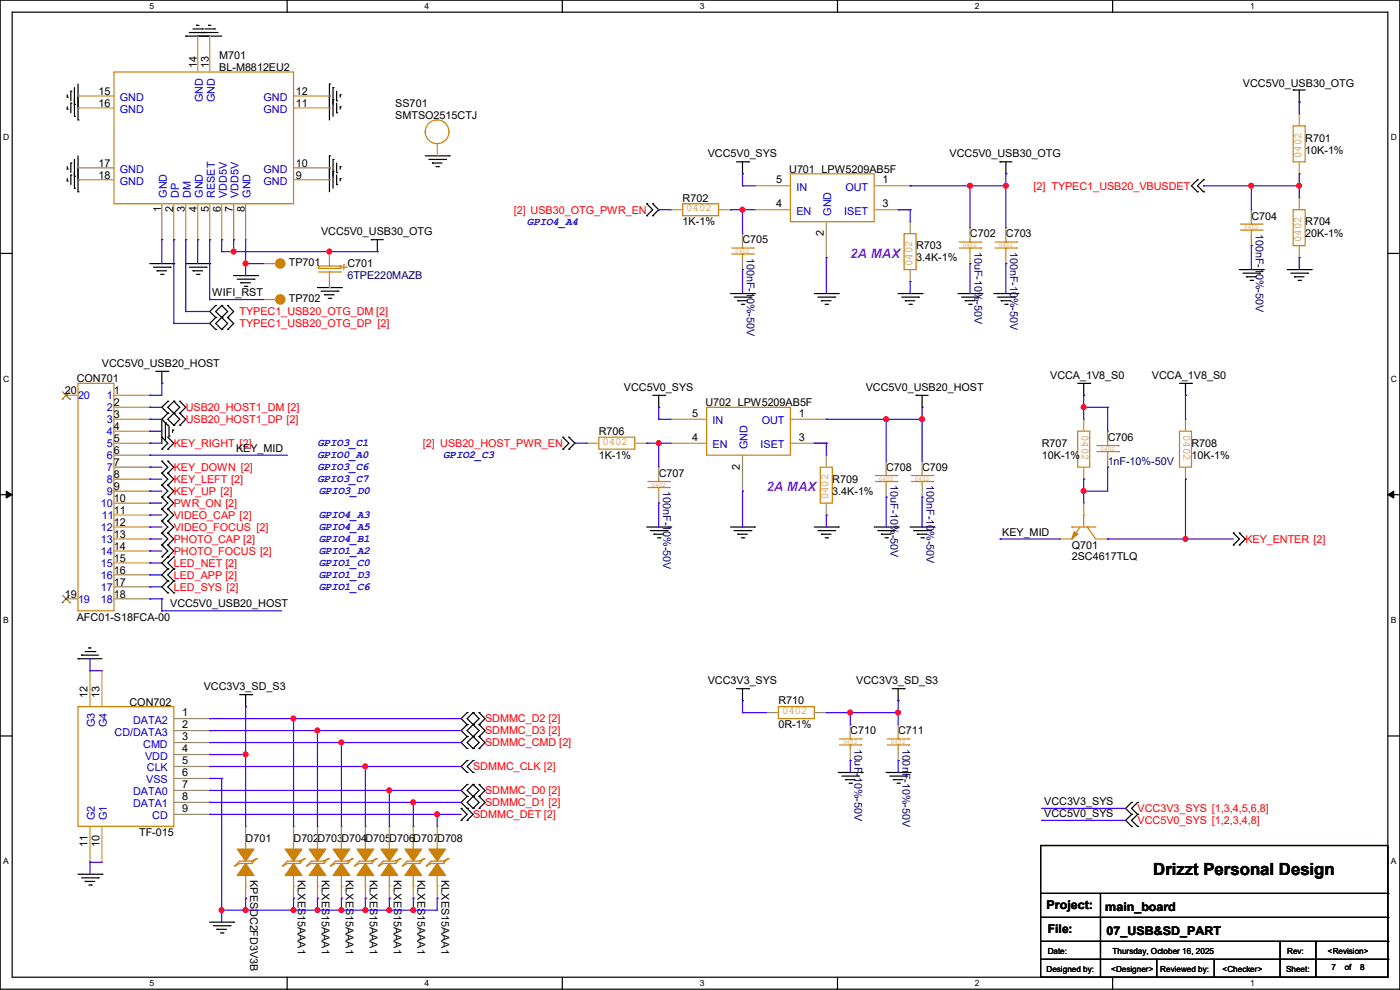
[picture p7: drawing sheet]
<svg xmlns="http://www.w3.org/2000/svg" width="297mm" height="210mm" viewBox="0 0 297 210" stroke-linecap="round" stroke-linejoin="round" font-family="sans-serif">
<path d="M0 0h297v209.8h-297zM2.6 2.6h291.8v204.7h-291.8z" fill="none" stroke="#000" stroke-width=".25"/>
<g fill="#fff">
<path d="M31.7 .3h1v2h-1z"/>
<path d="M31.7 207.6h1v1.9h-1z"/>
</g>
<path d="M60.9 0v2.6M60.9 207.3v2.5" fill="none" stroke="#000" stroke-width=".25"/>
<g fill="#fff">
<path d="M90.1 .3h1v2h-1z"/>
<path d="M90.1 207.6h1v1.9h-1z"/>
</g>
<path d="M119.3 0v2.6M119.3 207.3v2.5" fill="none" stroke="#000" stroke-width=".25"/>
<g fill="#fff">
<path d="M148.5 .3h.9v2h-.9z"/>
<path d="M148.5 207.6h.9v1.9h-.9z"/>
</g>
<path d="M177.7 0v2.6M177.7 207.3v2.5" fill="none" stroke="#000" stroke-width=".25"/>
<g fill="#fff">
<path d="M206.8 .3h1v2h-1z"/>
<path d="M206.8 207.6h1v1.9h-1z"/>
</g>
<path d="M236.1 0v2.6M236.1 207.3v2.5" fill="none" stroke="#000" stroke-width=".25"/>
<g fill="#fff">
<path d="M265.2 .3h1v2h-1z"/>
<path d="M265.2 207.6h1v1.9h-1z"/>
<path d="M.7 28.2h1.2v1.9h-1.2z"/>
<path d="M295.1 28.2h1.2v1.9h-1.2z"/>
<path d="M.7 79.3h1.2v2h-1.2z"/>
<path d="M295.1 79.3h1.2v2h-1.2z"/>
</g>
<path d="M0 53.8h2.6M294.4 53.8h2.6" fill="none" stroke="#000" stroke-width=".25"/>
<g fill="#fff">
<path d="M.7 130.5h1.2v2h-1.2z"/>
<path d="M295.1 130.5h1.1v2h-1.1z"/>
</g>
<path d="M0 104.9h2.6M294.4 104.9h2.6" fill="none" stroke="#000" stroke-width=".25"/>
<path d="M1.3 104.2l1.3 .7-1.3 .8zM294.4 104.9l1.3-.7v1.5z" fill="#000" stroke="#000" stroke-width=".21"/>
<g fill="#fff">
<path d="M.7 181.7h1.2v2h-1.2z"/>
<path d="M295.1 181.7h1.1v2h-1.1z"/>
</g>
<g fill="none" stroke="#000" stroke-width=".25">
<path d="M15 19.3h.1M15 19.3v2.1M15.8 18.6v6.1M16.6 17.8v7.6M39.4 7.7h.1M39.4 7.7h7.6M40.2 6.9h.1M40.2 6.9h6.1M40.9 6.1h2.1M41.7 5.4h.1M41.7 5.4h.5M42 7.7h.1"/>
<path d="M42.7 6.9h.1M43 6.1h.1M43.5 6.1h2M44.2 5.4h.1M44.2 5.4h.5M45.5 6.1h.1M69.9 17.8h.1M69.9 17.8v7.6M70.7 18.6h.1M70.7 18.6v6.1M71.4 19.3v2.1M274.4 19.1h.1"/>
<path d="M274.4 19.1h2.5M275.6 19.1v2.5M14.3 20.6h.1M14.3 23.2h.1M14.3 35.9h.1M14.3 38.4h.1M14.3 20.1v.5M14.3 22.6v.6M14.3 35.3v.6M14.3 37.9v.5M15 21.9h.1M15 34.6h.1"/>
<path d="M15 37.1h.1M15 21.9v2M15 34.6v2M15 37.1v2.1M15.8 22.1h.1M15.8 24.7h.1M15.8 37.4h.1M15.8 39.9h.1M15.8 33.8v6.1M16.6 22.9h.1M16.6 25.4h.1M16.6 38.1h.1"/>
<path d="M16.6 33.1v7.6M69.9 20.4h.1M69.9 33.1h.1M69.9 35.6h.1M69.9 33.1v7.6M70.7 21.1h.1M70.7 33.8h.1M70.7 36.4h.1M70.7 33.8v6.1M71.4 21.4h.1M71.4 23.9h.1M71.4 36.6h.1"/>
<path d="M71.4 39.2h.1M71.4 21.9v2M71.4 34.6v2M71.4 37.1v2.1M72.2 20.1h.1M72.2 22.6h.1M72.2 35.3h.1M72.2 37.9h.1M72.2 20.1v.5M72.2 22.6v.6M72.2 35.3v.6M72.2 37.9v.5"/>
<path d="M90.2 33.1h5.1M91 33.8h3.5M91.7 34.6h.1M91.7 34.6h2.1M92.5 35.3h.5M93 35.3h.1M94.5 33.8h.1M95.3 33.1h.1M156.3 34.3h2.5M157.5 36.9h.1M157.5 34.3v2.6M158.8 34.3h.1"/>
<path d="M212.1 34.3h.1M212.1 34.3h2.6M213.4 36.9h.1M213.4 34.3v2.6M254 38.1h.1M254 38.1l-1.2 1.3 1.2 1.3M255.3 38.1h.1M255.3 38.1l-1.3 1.3 1.3 1.3M275.6 21.6h.1M16.6 40.7h.1M31.8 55.9h5.1M32.6 56.7h3.5"/>
<path d="M33.3 57.4h.1M33.3 57.4h2M34.1 58.2h.5M34.6 58.2h.1M36.1 56.7h.1M36.9 55.9h.1M39.4 55.9h5.1M40.2 56.7h3.5M40.9 57.4h.1M40.9 57.4h2.1M41.7 58.2h.5M42.2 58.2h.1"/>
<path d="M43.7 56.7h.1M44.5 55.9h.1M49.6 58.5h5.1M50.3 59.2h3.6M51.1 60h.1M51.1 60h2M53.9 59.2h.1M54.7 58.5h.1M78.8 50.8h.1M78.8 50.8h2.5M80.1 53.4h.1M80.1 50.8v2.6"/>
<path d="M137.2 43.2h.1M137.2 45.8h.1M137.2 43.2l1.3 1.3-1.3 1.3M138.5 45.8h.1M138.5 43.2h.1M138.5 43.2l1.2 1.3-1.2 1.3M254 40.7h.1M255.3 40.7h.1M262.9 57.2h5.1M263.7 58h3.6M264.5 58.7h.1M264.5 58.7h2"/>
<path d="M265.2 59.5h.5M265.7 59.5h.1M267.3 58h.1M268 57.2h.1M273.1 57.2h5.1M273.9 58h3.5M274.6 58.7h.1M274.6 58.7h2M275.4 59.5h.5M275.9 59.5h.1M277.4 58h.1M278.2 57.2h.1"/>
<path d="M33.1 78.8h2.5M34.3 78.8v2.5M35.6 78.8h.1M45.8 64.8h.1M45.8 67.4h.1M45.8 69.9h.1M45.8 64.8l-1.3 1.3 1.3 1.3M45.8 67.4l-1.3 1.2 1.3 1.3M47 67.4h.1M47 64.8h.1M47 69.9h.1M47 64.8l-1.2 1.3 2.5 2.5-1.3 1.3"/>
<path d="M47 64.8l1.3 1.3-2.5 2.5 1.2 1.3M48.3 64.8h.1M48.3 67.4h.1M48.3 69.9h.1M48.3 64.8l1.3 1.3-1.3 1.3M48.3 67.4l1.3 1.2-1.3 1.3M51.9 60.7h.5M52.4 60.7h.1M67.4 61h5M68.1 61.8h3.6M68.9 62.5h.1M68.9 62.5h2"/>
<path d="M69.6 63.3h.5M70.1 63.3h.1M71.7 61.8h.1M72.4 61h.1M155 62.3h5.1M155.7 63h3.6M156.5 63.8h.1M156.5 63.8h2M157.3 64.6h.5M157.8 64.6h.1M159.3 63h.1M160.1 62.3h.1"/>
<path d="M172.8 62.3h5M173.5 63h3.6M174.3 63.8h.1M174.3 63.8h2M175 64.6h.6M175.6 64.6h.1M177.1 63h.1M177.8 62.3h.1M190.5 62.3h5.1M191.3 63h3.6M192.1 63.8h.1M192.1 63.8h2"/>
<path d="M192.8 64.6h.5M193.3 64.6h.1M194.9 63h.1M195.6 62.3h.1M203.2 62.3h5.1M204 63h3.6M204.8 63.8h.1M204.8 63.8h2M205.5 64.6h.5M206 64.6h.1M207.6 63h.1M208.3 62.3h.1"/>
<path d="M210.9 62.3h5M211.6 63h3.6M212.4 63.8h.1M212.4 63.8h2M213.1 64.6h.6M213.7 64.6h.1M215.2 63h.1M215.9 62.3h.1M34.3 81.3h.1M34.3 88.9h.1M34.3 92.8h.1M34.3 95.3h.1"/>
<path d="M34.3 97.8h.1M34.3 88.9v5.1M34.3 88.9l1.3 1.3M34.3 92.8l1.3 1.2-1.3 1.3M34.3 97.8l1.3 1.3-1.3 1.3M35.1 89.7h.1M35.1 89.7v3.6M35.6 85.1h.1M35.6 87.7h.1M35.6 90.2h.1M35.6 95.3h.1M35.6 92.8h.1"/>
<path d="M35.6 97.8h.1M35.6 85.1l-1.3 1.3 1.3 1.3M35.6 87.7l-1.3 1.2M35.6 92.8l1.3 1.2-1.3 1.3M35.6 97.8l1.3 1.3-1.3 1.3M35.9 92.5h.1M35.9 90.5v2M36.6 91.2h.1M36.6 91.2v.5M36.9 87.7h.1M36.9 85.1h.1M36.9 90.2h.1"/>
<path d="M36.9 85.1l-1.3 1.3 2.5 2.5-1.2 1.3M36.9 85.1l1.2 1.3-2.5 2.5 1.3 1.3M38.1 85.1h.1M38.1 87.7h.1M38.1 90.2h.1M38.1 85.1l1.3 1.3-1.3 1.3M38.1 87.7l1.3 1.2-1.3 1.3M119.4 92.8h.1M119.4 95.3h.1M119.4 92.8l1.3 1.2-1.3 1.3M120.7 95.3h.1M120.7 92.8h.1"/>
<path d="M120.7 92.8l1.3 1.2-1.3 1.3M138.5 83.9h2.5M139.7 86.4h.1M139.7 83.9v2.5M141 83.9h.1M194.4 83.9h.1M194.4 83.9h2.5M195.6 86.4h.1M195.6 83.9v2.5M228.6 81.3h2.6M229.9 83.9h.1M229.9 81.3v2.6"/>
<path d="M231.2 81.3h.1M250.2 81.3h2.6M251.5 83.9h.1M251.5 81.3v2.6M252.8 81.3h.1M34.3 105.5h.1M34.3 108h.1M34.3 110.5h.1M34.3 113.1h.1M34.3 115.6h.1M34.3 118.2h.1M34.3 100.4h.1"/>
<path d="M34.3 102.9h.1M34.3 105.5l1.3 1.2-1.3 1.3M34.3 108l1.3 1.3-1.3 1.2M34.3 110.5l1.3 1.3-1.3 1.3M34.3 113.1l1.3 1.2-1.3 1.3M34.3 115.6l1.3 1.3-1.3 1.3M34.3 100.4l1.3 1.2-1.3 1.3M34.3 102.9l1.3 1.3-1.3 1.3M35.6 118.2h.1M35.6 108h.1M35.6 105.5h.1M35.6 110.5h.1"/>
<path d="M35.6 113.1h.1M35.6 115.6h.1M35.6 100.4h.1M35.6 102.9h.1M35.6 115.6l1.3 1.3-2.6 2.5 1.3 1.3M35.6 105.5l1.3 1.2-1.3 1.3M35.6 108l1.3 1.3-1.3 1.2M35.6 110.5l1.3 1.3-1.3 1.3M35.6 113.1l1.3 1.2-1.3 1.3M35.6 100.4l1.3 1.2-1.3 1.3M35.6 102.9l1.3 1.3-1.3 1.3M36.9 118.2h.1"/>
<path d="M36.9 118.2l-1.3 1.2 1.3 1.3M137.2 111.8h5.1M138 112.6h3.5M138.7 113.3h.1M138.7 113.3h2.1M139.5 114.1h.5M140 114.1h.1M141.5 112.6h.1M142.3 111.8h.1M155 111.8h5.1M155.7 112.6h3.6M156.5 113.3h.1"/>
<path d="M156.5 113.3h2M157.3 114.1h.5M157.8 114.1h.1M159.3 112.6h.1M160.1 111.8h.1M172.8 111.8h5M173.5 112.6h3.6M174.3 113.3h.1M174.3 113.3h2M175 114.1h.6M175.6 114.1h.1M177.1 112.6h.1"/>
<path d="M177.8 111.8h.1M185.5 111.8h5M186.2 112.6h3.6M187 113.3h.1M187 113.3h2M187.7 114.1h.6M188.3 114.1h.1M189.8 112.6h.1M190.5 111.8h.1M193.1 111.8h5.1M193.8 112.6h3.6M194.6 113.3h.1"/>
<path d="M194.6 113.3h2M195.4 114.1h.5M195.9 114.1h.1M197.4 112.6h.1M198.2 111.8h.1M261.7 113.1h.1M261.7 115.6h.1M261.7 113.1l1.2 1.2-1.2 1.3M262.9 115.6h.1M262.9 113.1h.1M262.9 113.1l1.3 1.2-1.3 1.3M16.6 139.7h.1"/>
<path d="M16.6 139.7h5M17.3 139h.1M17.3 139h3.6M18.1 138.2h2M18.8 137.5h.1M18.8 137.5h.5M20.1 138.2h.1M35.6 120.7h.1M35.6 123.2h.1M35.6 125.8h.1M35.6 120.7l-1.3 1.3 1.3 1.2M35.6 123.2l-1.3 1.3 1.3 1.3"/>
<path d="M36.9 120.7h.1M36.9 123.2h.1M36.9 125.8h.1M36.9 120.7l-1.3 1.3 1.3 1.2M36.9 123.2l-1.3 1.3 1.3 1.3M0 156.1h2.6M50.8 147.4h2.6M52.1 149.9h.1M52.1 147.4v2.5M53.4 147.4h.1M99.1 151.2h.1M99.1 153.7h.1"/>
<path d="M99.1 156.3h.1M99.1 158.8h.1M99.1 151.2l-1.3 1.2 1.3 1.3M99.1 156.3l-1.3 1.2 1.3 1.3M99.1 153.7l-1.3 1.3 1.3 1.3M100.4 153.7h.1M100.4 151.2h.1M100.4 156.3h.1M100.4 158.8h.1M100.4 151.2l-1.3 1.2 2.5 2.6-2.5 2.5 1.3 1.3M100.4 151.2l1.2 1.2-2.5 2.6 2.5 2.5-1.2 1.3M101.6 151.2h.1"/>
<path d="M101.6 153.7h.1M101.6 156.3h.1M101.6 158.8h.1M101.6 156.3l1.3 1.2-1.3 1.3M101.6 151.2l1.3 1.2-1.3 1.3M101.6 153.7l1.3 1.3-1.3 1.3M156.3 146.1h2.5M157.5 148.6h.1M157.5 146.1v2.5M158.8 146.1h.1M189.3 146.1h2.5M190.5 148.6h.1"/>
<path d="M190.5 146.1v2.5M191.8 146.1h.1M294.4 156.1h2.6M97.8 171.5h.1M97.8 174h.1M97.8 171.5l1.3 1.3-1.3 1.2M99.1 161.3h.1M99.1 163.9h.1M99.1 174h.1M99.1 171.5h.1M99.1 166.4h.1M99.1 169h.1"/>
<path d="M99.1 161.3l-1.3 1.3 1.3 1.3M99.1 169l-1.3 1.2 2.6 2.6-1.3 1.2M99.1 166.4l-1.3 1.3 1.3 1.3M100.4 163.9h.1M100.4 161.3h.1M100.4 169h.1M100.4 166.4h.1M100.4 171.5h.1M100.4 161.3l-1.3 1.3 1.3 1.3M100.4 166.4l-1.3 1.3 2.5 2.5-1.2 1.3M100.4 166.4l1.2 1.3-2.5 2.5 1.3 1.3M101.6 166.4h.1"/>
<path d="M101.6 169h.1M101.6 171.5h.1M101.6 169l1.3 1.2-1.3 1.3M101.6 166.4l1.3 1.3-1.3 1.3M177.8 163.9h5.1M178.6 164.6h3.6M179.4 165.4h.1M179.4 165.4h2M180.1 166.2h.5M180.6 166.2h.1M182.2 164.6h.1M182.9 163.9h.1"/>
<path d="M188 163.9h5.1M188.8 164.6h3.5M189.5 165.4h.1M189.5 165.4h2.1M190.3 166.2h.5M190.8 166.2h.1M192.3 164.6h.1M193.1 163.9h.1M220.8 179.4h73.6v27.9h-73.6zM240.1 170.2h.1M240.1 172.8h.1M240.1 175.3h.1"/>
<path d="M240.1 170.2l-1.3 1.3 1.3 1.3M240.1 172.8l-1.3 1.2 1.3 1.3M241.3 172.8h.1M241.3 170.2h.1M241.3 175.3h.1M241.3 170.2l-1.2 1.3 1.2 1.3M241.3 172.8l-1.2 1.2 1.2 1.3M16.6 185.5h5M17.3 186.2h3.6M18.1 187h.1M18.1 187h2M18.8 187.7h.5"/>
<path d="M19.3 187.7h.1M20.9 186.2h.1M21.6 185.5h.1M44.5 195.6h5.1M45.3 196.4h3.5M46 197.1h.1M46 197.1h2M46.8 197.9h.5M47.3 197.9h.1M48.8 196.4h.1M49.6 195.6h.1M220.8 189.5h73.6"/>
<path d="M220.8 194.6h73.6M220.8 199.7h73.6M233.5 189.5v17.8M271.6 199.7v7.6M279.2 199.7v7.6M294.4 189.5h.1M294.4 194.6h.1M294.4 199.7h.1M220.8 203.5h73.6M233.5 207.3h.1M245.4 207.3h.1M245.4 203.5v3.8"/>
<path d="M257.6 207.3h.1M257.6 203.5v3.8M271.6 207.3h.1M279.2 207.3h.1M294.4 203.5h.1"/>
</g>
<g fill="none" stroke="#cc8006" stroke-width=".25">
<path d="M24.2 15.3h38.1v27.9h-38.1zM167.7 36.9h17.8v10.1h-17.8zM274.4 26.7h2.5v7.6h-2.5zM67.6 56.9h.1M67.6 57.7h4.6M67.6 56.9h4.6M69.9 56.4h.1M69.9 57.7h.1M69.9 55.9v.5M69.9 57.7v.8M72.2 57.7h.1M72.2 56.4h.1"/>
<path d="M72.2 56.9h.1M72.2 56.4h-4.6v.5M72.2 56.4v.5M72.4 56.7h1M72.9 56.2h.1M72.9 56.2v1M73.4 56.7h.1M144.8 43.2h7.6v2.6h-7.6zM155.2 53.9h4.6M155.2 52.6h4.6M157.5 52.6h.1M157.5 53.9h.1"/>
<path d="M157.5 52.1v.5M157.5 53.9v.8M159.8 53.9h.1M159.8 52.6h.1M191.8 49.6h2.6v7.6h-2.6zM203.5 52.6h4.6M203.5 51.4h4.6M205.8 51.4h.1M205.8 52.6h.1M205.8 50.8v.6M205.8 52.6v.8M208.1 52.6h.1"/>
<path d="M208.1 51.4h.1M211.1 52.6h4.6M211.1 51.4h4.6M213.4 51.4h.1M213.4 52.6h.1M213.4 50.8v.6M213.4 52.6v.8M215.7 52.6h.1M215.7 51.4h.1M263.2 48.8h4.6M263.2 47.5h4.6M265.5 47.5h.1"/>
<path d="M265.5 48.8h.1M265.5 47v.5M265.5 48.8v.8M267.8 48.8h.1M267.8 47.5h.1M274.4 44.5h2.5v7.6h-2.5zM16.6 81.3h7.6v48.3h-7.6zM127 92.8h7.7v2.5h-7.7zM149.9 86.4h17.8v10.2h-17.8zM174 99.1h2.6v7.6h-2.6zM228.6 91.5h2.6v7.6h-2.6zM232.7 95.8h4.6"/>
<path d="M232.7 94.5h4.6M235 94.5h.1M235 95.8h.1M235 94v.5M235 95.8v.8M237.3 95.8h.1M237.3 94.5h.1M250.2 91.5h2.6v7.6h-2.6zM137.5 103.4h4.5M137.5 102.2h4.5M139.7 102.2h.1M139.7 103.4h.1"/>
<path d="M139.7 101.6v.6M139.7 103.4v.8M142 103.4h.1M142 102.2h.1M185.7 102.2h4.6M185.7 100.9h4.6M188 100.9h.1M188 102.2h.1M188 100.4v.5M188 102.2v.7M190.3 102.2h.1M190.3 100.9h.1"/>
<path d="M193.3 102.2h4.6M193.3 100.9h4.6M195.6 100.9h.1M195.6 102.2h.1M195.6 100.4v.5M195.6 102.2v.7M197.9 102.2h.1M197.9 100.9h.1M227.4 114.3h.1M227.4 111.8h.1M227.4 111.8h5.1M229.2 111.8l-1.8 2.5"/>
<path d="M229.9 109.3h.1M229.9 109.3v2.5M230.7 111.8h.1M230.7 111.8l1.8 2.5M16.6 149.9h20.3v25.4h-20.3zM165.1 149.9h7.7v2.5h-7.7zM178.1 158h4.6M178.1 156.8h4.6M180.4 156.8h.1M180.4 158h.1M180.4 156.3v.5M180.4 158v.8"/>
<path d="M182.7 158h.1M182.7 156.8h.1M188.3 158h4.5M188.3 156.8h4.5M190.5 156.8h.1M190.5 158h.1M190.5 156.3v.5M190.5 158v.8M192.8 158h.1M192.8 156.8h.1M52.1 177.8v2.6M62.3 177.8v2.6"/>
<path d="M67.4 177.8v2.6M72.4 177.8v2.6M77.5 177.8v2.6M82.6 177.8v2.6M87.7 177.8v2.6M92.8 177.8v2.6M49.8 183.7h.1M52.1 180.4h.1M52.1 188h.1M52.1 185.5v2.5M53.4 183.2h.1M53.4 182.7h.1"/>
<path d="M53.4 183.2h-2.6l-1 .5M53.4 182.7h-2.6l-1 1M54.4 182.2h.1M54.4 182.2l-1 1M54.4 182.2l-1 .5M60 183.7h.1M62.3 180.4h.1M62.3 188h.1M62.3 185.5v2.5M63.5 183.2h.1M63.5 182.7h.1M63.5 183.2h-2.5l-1 .5"/>
<path d="M63.5 182.7h-2.5l-1 1M64.6 182.2h.1M64.6 182.2l-1.1 1M64.6 182.2l-1.1 .5M65.1 183.7h.1M67.4 180.4h.1M67.4 188h.1M67.4 185.5v2.5M68.6 183.2h.1M68.6 182.7h.1M68.6 183.2h-2.5l-1 .5M68.6 182.7h-2.5l-1 1"/>
<path d="M69.6 182.2h.1M69.6 182.2l-1 1M69.6 182.2l-1 .5M70.1 183.7h.1M72.4 180.4h.1M72.4 188h.1M72.4 185.5v2.5M73.7 183.2h.1M73.7 182.7h.1M73.7 183.2h-2.5l-1.1 .5M73.7 182.7h-2.5l-1.1 1M74.7 182.2h.1"/>
<path d="M74.7 182.2l-1 1M74.7 182.2l-1 .5M75.2 183.7h.1M77.5 180.4h.1M77.5 188h.1M77.5 185.5v2.5M78.8 183.2h.1M78.8 182.7h.1M78.8 183.2h-2.6l-1 .5M78.8 182.7h-2.6l-1 1M79.8 182.2h.1M79.8 182.2l-1 1"/>
<path d="M79.8 182.2l-1 .5M80.3 183.7h.1M82.6 180.4h.1M82.6 188h.1M82.6 185.5v2.5M83.9 183.2h.1M83.9 182.7h.1M83.9 183.2h-2.6l-1 .5M83.9 182.7h-2.6l-1 1M84.9 182.2h.1M84.9 182.2l-1 1M84.9 182.2l-1 .5"/>
<path d="M85.4 183.7h.1M87.7 180.4h.1M87.7 188h.1M87.7 185.5v2.5M88.9 183.2h.1M88.9 182.7h.1M88.9 183.2h-2.5l-1 .5M88.9 182.7h-2.5l-1 1M90 182.2h.1M90 182.2l-1.1 1M90 182.2l-1.1 .5M90.5 183.7h.1"/>
<path d="M92.8 180.4h.1M92.8 188h.1M92.8 185.5v2.5M94 183.2h.1M94 182.7h.1M94 183.2h-2.5l-1 .5M94 182.7h-2.5l-1 1M95 182.2h.1M95 182.2l-1 1M95 182.2l-1 .5"/>
<circle cx="92.7" cy="28" r="2.52"/>
</g>
<g fill="none" stroke="#a84" stroke-width=".25">
<path d="M42 7.7h.1M42 7.7v7.6M44.5 7.7h.1M44.5 7.7v7.6M16.6 20.4h.1M16.6 22.9h.1M16.6 35.6h.1M16.6 38.1h.1M16.6 38.1h7.6M16.6 35.6h7.6M16.6 22.9h7.6M16.6 20.4h7.6"/>
<path d="M62.3 38.1h7.6M62.3 35.6h7.6M62.3 22.9h7.6M62.3 20.4h7.6M69.9 38.1h.1M69.9 35.6h.1M69.9 22.9h.1M69.9 20.4h.1M92.8 33.1h.1M92.8 30.5v2.6M160.1 39.4h.1M160.1 39.4h7.6"/>
<path d="M185.5 39.4h7.6M193.1 39.4h.1M275.6 24.2h.1M275.6 36.9h.1M275.6 24.2v2.5M275.6 34.3v2.6M34.3 50.8h.1M34.3 43.2v7.6M36.9 50.8h.1M36.9 43.2v7.6M39.4 50.8h.1M39.4 43.2v7.6"/>
<path d="M42 50.8h.1M42 43.2v7.6M44.5 50.8h.1M44.5 43.2v7.6M47 50.8h.1M47 43.2v7.6M49.6 50.8h.1M49.6 43.2v7.6M52.1 50.8h.1M52.1 43.2v7.6M55.9 55.9h.1M55.9 55.9h2.6"/>
<path d="M69.9 53.4h.1M69.9 53.4v2.5M69.9 58.5v2.5M142.3 44.5h.1M142.3 44.5h2.5M152.4 44.5h2.6M155 44.5h.1M157.5 49.6h.1M157.5 57.2h.1M157.5 49.6v2.5M157.5 54.7v2.5M160.1 44.5h.1"/>
<path d="M160.1 44.5h7.6M175.3 54.7h.1M175.3 47v7.7M185.5 44.5h7.6M193.1 47h.1M193.1 59.7h.1M193.1 44.5h.1M193.1 47v2.6M193.1 57.2v2.5M205.8 48.3h.1M205.8 55.9h.1M205.8 48.3v2.5"/>
<path d="M205.8 53.4v2.5M213.4 48.3h.1M213.4 55.9h.1M213.4 48.3v2.5M213.4 53.4v2.5M265.5 44.5h.1M265.5 52.1h.1M265.5 44.5v2.5M265.5 49.6v2.5M275.6 42h.1M275.6 54.7h.1M275.6 42v2.5"/>
<path d="M275.6 52.1v2.6M55.9 63.5h.1M55.9 63.5h2.6M69.9 61h.1M14 83.9h.1M14 83.9h2.6M24.2 83.9h7.6M24.2 86.4h7.6M24.2 88.9h7.6M24.2 91.5h7.6M24.2 94h7.6M24.2 96.6h7.6"/>
<path d="M24.2 99.1h7.6M31.8 83.9h.1M31.8 86.4h.1M31.8 88.9h.1M31.8 91.5h.1M31.8 94h.1M31.8 96.6h.1M31.8 99.1h.1M124.5 94h.1M124.5 94h2.5M134.7 94h2.5M137.2 94h.1"/>
<path d="M139.7 99.1h.1M139.7 99.1v2.5M142.3 88.9h.1M142.3 94h.1M142.3 88.9h7.6M142.3 94h7.6M157.5 96.6v7.6M167.7 88.9h7.6M167.7 94h7.6M175.3 94h.1M175.3 88.9h.1M175.3 96.6h.1"/>
<path d="M175.3 96.6v2.5M188 97.8h.1M188 97.8v2.6M195.6 97.8h.1M195.6 97.8v2.6M229.9 88.9h.1M229.9 88.9v2.6M229.9 99.1v2.5M235 91.5h.1M235 99.1h.1M235 91.5v2.5M235 96.6v2.5"/>
<path d="M251.5 88.9h.1M251.5 88.9v2.6M251.5 99.1v2.5M24.2 101.6h7.6M24.2 104.2h7.6M24.2 106.7h7.6M24.2 109.3h7.6M24.2 111.8h7.6M24.2 114.3h7.6M24.2 116.9h7.6M24.2 119.4h7.6M31.8 101.6h.1"/>
<path d="M31.8 104.2h.1M31.8 106.7h.1M31.8 109.3h.1M31.8 111.8h.1M31.8 114.3h.1M31.8 116.9h.1M31.8 119.4h.1M139.7 106.7h.1M139.7 104.2v2.5M157.5 104.2h.1M175.3 109.3h.1M175.3 106.7v2.6"/>
<path d="M188 105.5h.1M188 102.9v2.6M195.6 105.5h.1M195.6 102.9v2.6M224.8 114.3h.1M224.8 114.3h2.6M229.9 101.6h.1M229.9 106.7h.1M229.9 106.7v2.6M232.5 114.3h2.5M235 114.3h.1M251.5 101.6h.1"/>
<path d="M14 127h.1M14 127h2.6M24.2 127h7.6M24.2 122h7.6M24.2 124.5h7.6M31.8 122h.1M31.8 124.5h.1M31.8 127h.1M19.1 142.3h.1M19.1 142.3v7.6M21.6 142.3h.1M21.6 142.3v7.6"/>
<path d="M36.9 152.4h7.6M36.9 155h7.6M36.9 157.5h7.6M44.5 152.4h.1M44.5 155h.1M44.5 157.5h.1M162.6 151.2h.1M162.6 151.2h2.5M172.8 151.2h2.5M175.3 151.2h.1M180.4 153.7h.1M180.4 153.7v2.6"/>
<path d="M180.4 158.8v2.5M190.5 153.7h.1M190.5 153.7v2.6M190.5 158.8v2.5M19.1 175.3v7.6M21.6 175.3v7.6M36.9 160.1h7.6M36.9 162.6h7.6M36.9 165.1h7.6M36.9 167.7h7.6M36.9 170.2h7.6M36.9 172.8h7.6"/>
<path d="M44.5 160.1h.1M44.5 162.6h.1M44.5 165.1h.1M44.5 167.7h.1M44.5 170.2h.1M44.5 172.8h.1M52.1 175.3h.1M52.1 175.3v2.5M62.3 175.3h.1M62.3 175.3v2.5M67.4 175.3h.1M67.4 175.3v2.5"/>
<path d="M72.4 175.3h.1M72.4 175.3v2.5M77.5 175.3h.1M77.5 175.3v2.5M82.6 175.3h.1M82.6 175.3v2.5M87.7 175.3h.1M87.7 175.3v2.5M92.8 175.3h.1M92.8 175.3v2.5M180.4 161.3h.1M190.5 161.3h.1"/>
<path d="M19.1 182.9h.1M21.6 182.9h.1M52.1 190.5h.1M52.1 188v2.5M62.3 190.5h.1M62.3 188v2.5M67.4 190.5h.1M67.4 188v2.5M72.4 190.5h.1M72.4 188v2.5M77.5 190.5h.1M77.5 188v2.5"/>
<path d="M82.6 190.5h.1M82.6 188v2.5M87.7 190.5h.1M87.7 188v2.5M92.8 190.5h.1M92.8 188v2.5"/>
</g>
<path d="M13.2 84.7h.1M13.3 83.1l1.5 1.6M14.8 83.1l-1.6 1.6M14.8 84.7h.1M13.2 127.8h.1M13.3 126.3l1.5 1.5M14.8 126.3l-1.6 1.5M14.8 127.8h.1" fill="none" stroke="#804000" stroke-width=".21"/>
<g fill="#cc8006" stroke="#cc8006" stroke-width=".25">
<path d="M227.9 112.8l.7 .5-1.2 1z"/>
<path d="M85.9 180.1h3.6l-1.8 2.6z" fill-rule="evenodd"/>
<path d="M87.7 183.2l1.8 2.5h-3.6z" fill-rule="evenodd"/>
<path d="M91 180.1h3.5l-1.7 2.6z" fill-rule="evenodd"/>
<path d="M92.8 183.2l1.7 2.5h-3.5z" fill-rule="evenodd"/>
<path d="M60.5 180.1h3.6l-1.8 2.6z" fill-rule="evenodd"/>
<path d="M62.3 183.2l1.8 2.5h-3.6z" fill-rule="evenodd"/>
<path d="M65.6 180.1h3.5l-1.7 2.6z" fill-rule="evenodd"/>
<path d="M67.4 183.2l1.7 2.5h-3.5z" fill-rule="evenodd"/>
<path d="M75.7 180.1h3.6l-1.8 2.6z" fill-rule="evenodd"/>
<path d="M77.5 183.2l1.8 2.5h-3.6z" fill-rule="evenodd"/>
<path d="M80.8 180.1h3.6l-1.8 2.6z" fill-rule="evenodd"/>
<path d="M82.6 183.2l1.8 2.5h-3.6z" fill-rule="evenodd"/>
<path d="M50.3 180.1h3.6l-1.8 2.6z" fill-rule="evenodd"/>
<path d="M52.1 183.2l1.8 2.5h-3.6z" fill-rule="evenodd"/>
<path d="M70.7 180.1h3.5l-1.8 2.6z" fill-rule="evenodd"/>
<path d="M72.4 183.2l1.8 2.5h-3.5z" fill-rule="evenodd"/>
<circle cx="59.5" cy="55.9" r=".99"/>
<circle cx="59.5" cy="63.5" r=".99"/>
</g>
<g fill="none" stroke="#4200ff" stroke-width=".25">
<path d="M157.5 36.9h.1M157.5 39.4h.1M157.5 36.9v2.5M157.5 39.4h2.6M193.1 39.4h.1M193.1 39.4h20.3M205.8 39.4h.1M205.8 39.4v8.9M213.4 36.9h.1M213.4 39.4h.1M213.4 36.9v11.4M255.3 39.4h.1"/>
<path d="M255.3 39.4h20.3M265.5 39.4h.1M265.5 39.4v5.1M275.6 21.6h.1M275.6 36.9h.1M275.6 39.4h.1M275.6 21.6v2.6M275.6 36.9v5.1M34.3 50.8h.1M34.3 50.8v5.1M36.9 50.8h.1M36.9 50.8v17.8"/>
<path d="M39.4 50.8h.1M39.4 50.8v15.3M42 50.8h.1M42 50.8v5.1M44.5 50.8h.1M44.5 50.8v12.7M47 53.4h.1M47 50.8h.1M47 50.8v2.6M47 53.4h33.1M49.6 50.8h.1M49.6 53.4h.1"/>
<path d="M49.6 50.8v2.6M52.1 55.9h.1M52.1 58.5h.1M52.1 50.8v7.7M52.1 55.9h3.8M69.9 53.4h.1M139.7 44.5h.1M139.7 44.5h2.6M155 44.5h.1M155 44.5h5.1M157.5 44.5h.1M157.5 57.2h.1"/>
<path d="M157.5 44.5v5.1M157.5 57.2v5.1M175.3 54.7h.1M175.3 54.7v7.6M190.5 44.5h.1M190.5 44.5h2.6M193.1 44.5h.1M193.1 59.7h.1M193.1 44.5v2.5M193.1 59.7v2.6M205.8 55.9h.1M205.8 55.9v6.4"/>
<path d="M213.4 55.9h.1M213.4 55.9v6.4M265.5 52.1h.1M265.5 52.1v5.1M275.6 54.7h.1M275.6 54.7v2.5M36.9 68.6h.1M36.9 68.6h7.6M39.4 66.1h.1M39.4 66.1h5.1M44.5 63.5h.1M44.5 63.5h11.4"/>
<path d="M31.8 83.9h.1M31.8 86.4h.1M31.8 88.9h.1M31.8 91.5h.1M31.8 94h.1M31.8 96.6h.1M31.8 99.1h.1M31.8 88.9h2.5M31.8 94h2.5M31.8 86.4h2.5M31.8 91.5h2.5M31.8 96.6h29.2"/>
<path d="M31.8 99.1h2.5M34.3 81.3h.1M34.3 81.3v2.6h-2.5M122 94h.1M122 94h2.5M137.2 94h.1M137.2 94h5.1M139.7 86.4h.1M139.7 88.9h.1M139.7 94h.1M139.7 86.4v2.5M139.7 94v5.1"/>
<path d="M139.7 88.9h2.6M172.8 94h.1M172.8 94h2.5M175.3 88.9h.1M175.3 94h.1M175.3 94v2.6M175.3 88.9h20.3M188 88.9h.1M188 88.9v8.9M195.6 86.4h.1M195.6 88.9h.1M195.6 86.4v11.4"/>
<path d="M229.9 83.9h.1M229.9 86.4h.1M229.9 86.4h5.1M229.9 83.9v5M235 86.4h.1M235 99.1h.1M235 99.1v5.1h-5.1M235 86.4v5.1M251.5 83.9h.1M251.5 83.9v5M31.8 101.6h.1M31.8 104.2h.1"/>
<path d="M31.8 106.7h.1M31.8 109.3h.1M31.8 111.8h.1M31.8 114.3h.1M31.8 116.9h.1M31.8 119.4h.1M31.8 101.6h2.5M31.8 104.2h2.5M31.8 106.7h2.5M31.8 109.3h2.5M31.8 111.8h2.5M31.8 114.3h2.5"/>
<path d="M31.8 116.9h2.5M31.8 119.4h2.5M139.7 106.7h.1M139.7 106.7v5.1M157.5 104.2h.1M157.5 104.2v7.6M175.3 109.3h.1M175.3 109.3v2.5M188 105.5h.1M188 105.5v6.3M195.6 105.5h.1M195.6 105.5v6.3"/>
<path d="M212.1 114.3h.1M212.1 114.3h12.7M229.9 101.6h.1M229.9 104.2h.1M229.9 101.6v5.1M235 114.3h.1M235 114.3h26.7M251.5 101.6h.1M251.5 114.3h.1M251.5 101.6v12.7M19.1 139.7h.1M19.1 139.7v2.6"/>
<path d="M31.8 122h.1M31.8 124.5h.1M31.8 127h.1M31.8 122h2.5M31.8 124.5h2.5M31.8 127h2.5M34.3 127h.1M34.3 129.6h.1M34.3 127v2.6M34.3 129.6h25.4M19.1 142.3h.1M19.1 142.3h2.5"/>
<path d="M44.5 152.4h.1M44.5 155h.1M44.5 157.5h.1M44.5 152.4h53.3M44.5 155h53.3M44.5 157.5h53.3M52.1 149.9h.1M52.1 149.9v25.4M62.3 152.4h.1M62.3 152.4v22.9M67.4 155h.1M67.4 155v20.3"/>
<path d="M72.4 157.5h.1M72.4 157.5v17.8M157.5 148.6h.1M157.5 151.2h.1M157.5 148.6v2.6M157.5 151.2h5.1M175.3 151.2h.1M175.3 151.2h15.2M180.4 151.2h.1M180.4 151.2v2.5M190.5 148.6h.1M190.5 151.2h.1"/>
<path d="M190.5 148.6v5.1M44.5 160.1h.1M44.5 162.6h.1M44.5 167.7h.1M44.5 170.2h.1M44.5 172.8h.1M44.5 165.1h.1M44.5 160.1h7.6M44.5 162.6h53.3M44.5 167.7h53.3M44.5 170.2h53.3M44.5 172.8h53.3"/>
<path d="M44.5 165.1h2.5M47 165.1h.1M47 165.1v30.5M52.1 160.1h.1M77.5 162.6h.1M77.5 162.6v12.7M82.6 167.7h.1M82.6 167.7v7.6M87.7 170.2h.1M87.7 170.2v5.1M92.8 172.8h.1M92.8 172.8v2.5"/>
<path d="M180.4 161.3h.1M180.4 161.3v2.6M190.5 161.3h.1M190.5 161.3v2.6M221 171.5h.1M221 174h.1M221 171.5h17.8M221 174h17.8M19.1 182.9h.1M19.1 182.9h2.5M19.1 182.9v2.6M47 193.1h.1"/>
<path d="M52.1 190.5h.1M52.1 193.1h.1M52.1 190.5v2.6M62.3 190.5h.1M62.3 193.1h.1M62.3 190.5v2.6M67.4 190.5h.1M67.4 193.1h.1M67.4 190.5v2.6M72.4 190.5h.1M72.4 193.1h.1M72.4 190.5v2.6"/>
<path d="M77.5 190.5h.1M77.5 193.1h.1M77.5 190.5v2.6M82.6 190.5h.1M82.6 193.1h.1M82.6 190.5v2.6M87.7 190.5h.1M87.7 193.1h.1M87.7 190.5v2.6M92.8 190.5h.1M92.8 190.5v2.6h-45.8"/>
</g>
<g fill="#f00" stroke="#f00" stroke-width=".25">
<circle cx="205.8" cy="39.4" r=".49"/>
<circle cx="213.4" cy="39.4" r=".49"/>
<circle cx="157.5" cy="44.5" r=".49"/>
<circle cx="188" cy="88.9" r=".49"/>
<circle cx="195.6" cy="88.9" r=".49"/>
<circle cx="139.7" cy="94" r=".49"/>
<circle cx="67.3" cy="193.1" r=".49"/>
<circle cx="77.5" cy="193.1" r=".49"/>
<circle cx="72.4" cy="193.1" r=".49"/>
<circle cx="87.7" cy="193.1" r=".49"/>
<circle cx="82.6" cy="193.1" r=".49"/>
<circle cx="275.6" cy="39.4" r=".49"/>
<circle cx="265.5" cy="39.4" r=".49"/>
<circle cx="77.5" cy="162.6" r=".49"/>
<circle cx="82.6" cy="167.7" r=".49"/>
<circle cx="87.7" cy="170.2" r=".49"/>
<circle cx="92.7" cy="172.7" r=".49"/>
<circle cx="190.5" cy="151.2" r=".49"/>
<circle cx="180.4" cy="151.2" r=".49"/>
<circle cx="52.1" cy="160" r=".49"/>
<circle cx="62.3" cy="152.4" r=".49"/>
<circle cx="67.3" cy="155" r=".49"/>
<circle cx="72.4" cy="157.5" r=".49"/>
<circle cx="47" cy="193.1" r=".49"/>
<circle cx="62.3" cy="193.1" r=".49"/>
<circle cx="52.1" cy="193.1" r=".49"/>
<circle cx="229.9" cy="86.4" r=".49"/>
<circle cx="229.9" cy="104.2" r=".49"/>
<circle cx="251.5" cy="114.3" r=".49"/>
<circle cx="69.9" cy="53.4" r=".49"/>
<circle cx="49.6" cy="53.4" r=".49"/>
<circle cx="52.1" cy="55.9" r=".49"/>
</g>
<text font-size="3.6" x="244.6" y="185.7">Drizzt Personal Design</text>
<g font-size="2.8" fill="#f0f">
<text x="180.4" y="54.7">2A MAX</text>
<text x="162.6" y="104.2">2A MAX</text>
</g>
<g font-size="2.5">
<text x="222" y="192.9">Project:</text>
<text x="222.3" y="198">File:</text>
<text x="234.5" y="193.2">main_board</text>
<text x="234.7" y="198.2">07_USB&amp;SD_PART</text>
</g>
<g font-size="2.3">
<text x="41.8" y="14.5" transform="rotate(-90 41.8 14.5)">14</text>
<text x="44.3" y="14.5" transform="rotate(-90 44.3 14.5)">13</text>
<text x="46.5" y="12.5">M701</text>
<text x="46.5" y="15.1">BL-M8812EU2</text>
<text x="20.9" y="20.2">15</text>
<text x="20.9" y="22.7">16</text>
<text x="62.8" y="22.7">11</text>
<text x="62.8" y="20.2">12</text>
<text x="83.9" y="22.7">SS701</text>
<text x="263.7" y="18.4">VCC5V0_USB30_OTG</text>
<text x="83.9" y="25.2">SMTSO2515CTJ</text>
<text x="20.9" y="35.4">17</text>
<text x="62.8" y="35.4">10</text>
<text x="150.2" y="33.4">VCC5V0_SYS</text>
<text x="201.5" y="33.4">VCC5V0_USB30_OTG</text>
<text x="276.9" y="30.1">R701</text>
<text x="276.9" y="32.6">10K-1%</text>
<text x="20.9" y="37.9">18</text>
<text x="62.8" y="37.9">9</text>
<text x="164.6" y="38.9">5</text>
<text x="167.4" y="36.7">U701 LPW5209AB5F</text>
<text x="187.2" y="38.9">1</text>
<text x="34.2" y="45" transform="rotate(-90 34.2 45)">1</text>
<text x="36.7" y="45" transform="rotate(-90 36.7 45)">2</text>
<text x="39.2" y="45" transform="rotate(-90 39.2 45)">3</text>
<text x="41.8" y="45" transform="rotate(-90 41.8 45)">4</text>
<text x="44.3" y="45" transform="rotate(-90 44.3 45)">5</text>
<text x="46.9" y="45" transform="rotate(-90 46.9 45)">6</text>
<text x="49.4" y="45" transform="rotate(-90 49.4 45)">7</text>
<text x="51.9" y="45" transform="rotate(-90 51.9 45)">8</text>
<text x="144.8" y="42.8">R702</text>
<text x="144.8" y="47.8">1K-1%</text>
<text x="164.6" y="43.9">4</text>
<text x="187.2" y="43.9">3</text>
<text x="265.5" y="46.6">C704</text>
<text x="276.9" y="47.8">R704</text>
<text x="68.1" y="49.9">VCC5V0_USB30_OTG</text>
<text x="157.5" y="51.6">C705</text>
<text x="174.8" y="50.1" transform="rotate(-90 174.8 50.1)">2</text>
<text x="194.4" y="52.9">R703</text>
<text x="205.8" y="50.4">C702</text>
<text x="213.4" y="50.4">C703</text>
<text x="276.9" y="50.4">20K-1%</text>
<text x="61.3" y="56.5">TP701</text>
<text x="73.7" y="56.7">C701</text>
<text x="194.4" y="55.5">3.4K-1%</text>
<text x="45" y="62.8">WIFI_RST</text>
<text x="61.3" y="64.1">TP702</text>
<text x="21.6" y="77.8">VCC5V0_USB20_HOST</text>
<text x="13.8" y="83.7">20</text>
<text x="16.3" y="81.1">CON701</text>
<text x="24.2" y="83.7">1</text>
<text x="132.4" y="82.9">VCC5V0_SYS</text>
<text x="183.7" y="82.9">VCC5V0_USB20_HOST</text>
<text x="222.8" y="80.3">VCCA_1V8_S0</text>
<text x="244.4" y="80.3">VCCA_1V8_S0</text>
<text x="24.2" y="86.2">2</text>
<text x="24.2" y="88.7">3</text>
<text x="146.9" y="88.4">5</text>
<text x="149.7" y="86.2">U702 LPW5209AB5F</text>
<text x="169.5" y="88.4">1</text>
<text x="24.2" y="91.3">4</text>
<text x="24.2" y="93.8">5</text>
<text x="50.1" y="95.8">KEY_MID</text>
<text x="127" y="92.3">R706</text>
<text x="146.9" y="93.5">4</text>
<text x="169.5" y="93.5">3</text>
<text x="221" y="94.8">R707</text>
<text x="235" y="93.6">C706</text>
<text x="252.8" y="94.8">R708</text>
<text x="24.2" y="96.3">6</text>
<text x="24.2" y="98.9">7</text>
<text x="24.2" y="101.4">8</text>
<text x="127" y="97.4">1K-1%</text>
<text x="139.7" y="101.2">C707</text>
<text x="157" y="99.6" transform="rotate(-90 157 99.6)">2</text>
<text x="188" y="99.9">C708</text>
<text x="195.6" y="99.9">C709</text>
<text x="221" y="97.4">10K-1%</text>
<text x="252.8" y="97.4">10K-1%</text>
<text x="24.2" y="104">9</text>
<text x="24.2" y="106.5">10</text>
<text x="176.6" y="102.4">R709</text>
<text x="176.6" y="105">3.4K-1%</text>
<text x="24.2" y="109">11</text>
<text x="24.2" y="111.6">12</text>
<text x="212.6" y="113.6">KEY_MID</text>
<text x="24.2" y="114.1">13</text>
<text x="24.2" y="116.7">14</text>
<text x="24.2" y="119.2">15</text>
<text x="227.4" y="116.4">Q701</text>
<text x="227.4" y="118.7">2SC4617TLQ</text>
<text x="24.2" y="121.7">16</text>
<text x="24.2" y="124.3">17</text>
<text x="13.8" y="126.8">19</text>
<text x="16.3" y="131.7">AFC01-S18FCA-00</text>
<text x="24.2" y="126.8">18</text>
<text x="36.1" y="128.9">VCC5V0_USB20_HOST</text>
<text x="18.5" y="148.1" transform="rotate(-90 18.5 148.1)">12</text>
<text x="21.1" y="148.1" transform="rotate(-90 21.1 148.1)">13</text>
<text x="27.5" y="149.7">CON702</text>
<text x="43.2" y="146.4">VCC3V3_SD_S3</text>
<text x="150.2" y="145.1">VCC3V3_SYS</text>
<text x="165.1" y="149.4">R710</text>
<text x="181.7" y="145.1">VCC3V3_SD_S3</text>
<text x="38.7" y="151.9">1</text>
<text x="38.7" y="154.4">2</text>
<text x="165.1" y="154.5">0R-1%</text>
<text x="180.4" y="155.8">C710</text>
<text x="190.5" y="155.8">C711</text>
<text x="38.7" y="157">3</text>
<text x="38.7" y="159.5">4</text>
<text x="38.7" y="162.1">5</text>
<text x="38.7" y="164.6">6</text>
<text x="38.7" y="167.1">7</text>
<text x="38.7" y="169.7">8</text>
<text x="38.7" y="172.2">9</text>
<text x="221.5" y="170.8">VCC3V3_SYS</text>
<text x="221.5" y="173.3">VCC5V0_SYS</text>
<text x="18.5" y="179.6" transform="rotate(-90 18.5 179.6)">11</text>
<text x="21.1" y="179.6" transform="rotate(-90 21.1 179.6)">10</text>
<text x="29.5" y="177.4">TF-015</text>
<text x="52.1" y="178.6">D701</text>
<text x="62.3" y="178.6">D702</text>
<text x="67.4" y="178.6">D703</text>
<text x="72.4" y="178.6">D704</text>
<text x="77.5" y="178.6">D705</text>
<text x="82.6" y="178.6">D706</text>
<text x="87.7" y="178.6">D707</text>
<text x="92.8" y="178.6">D708</text>
<text x="53" y="186.7" transform="rotate(90 53 186.7)">KPESDC2FD3V3B</text>
<text x="63.2" y="186.7" transform="rotate(90 63.2 186.7)">KLXES15AAA1</text>
<text x="68.3" y="186.7" transform="rotate(90 68.3 186.7)">KLXES15AAA1</text>
<text x="73.4" y="186.7" transform="rotate(90 73.4 186.7)">KLXES15AAA1</text>
<text x="78.4" y="186.7" transform="rotate(90 78.4 186.7)">KLXES15AAA1</text>
<text x="83.5" y="186.7" transform="rotate(90 83.5 186.7)">KLXES15AAA1</text>
<text x="88.6" y="186.7" transform="rotate(90 88.6 186.7)">KLXES15AAA1</text>
<text x="93.7" y="186.7" transform="rotate(90 93.7 186.7)">KLXES15AAA1</text>
</g>
<g font-size="2.3" fill="#00c">
<text x="25.4" y="21.4">GND</text>
<text x="25.4" y="24">GND</text>
<text x="43" y="21.6" transform="rotate(-90 43 21.6)">GND</text>
<text x="45.6" y="21.6" transform="rotate(-90 45.6 21.6)">GND</text>
<text x="55.9" y="24">GND</text>
<text x="55.9" y="21.4">GND</text>
<text x="25.4" y="36.7">GND</text>
<text x="25.4" y="39.2">GND</text>
<text x="35.4" y="42" transform="rotate(-90 35.4 42)">GND</text>
<text x="37.9" y="42" transform="rotate(-90 37.9 42)">DP</text>
<text x="40.5" y="42" transform="rotate(-90 40.5 42)">DM</text>
<text x="43" y="42" transform="rotate(-90 43 42)">GND</text>
<text x="45.6" y="42" transform="rotate(-90 45.6 42)">RESET</text>
<text x="48.1" y="42" transform="rotate(-90 48.1 42)">VDD5V</text>
<text x="50.6" y="42" transform="rotate(-90 50.6 42)">VDD5V</text>
<text x="53.2" y="42" transform="rotate(-90 53.2 42)">GND</text>
<text x="55.9" y="39.2">GND</text>
<text x="55.9" y="36.7">GND</text>
<text x="169" y="40.5">IN</text>
<text x="179.4" y="40.5">OUT</text>
<text x="169" y="45.6">EN</text>
<text x="176.4" y="45.8" transform="rotate(-90 176.4 45.8)">GND</text>
<text x="179.1" y="45.6">ISET</text>
<text x="16.6" y="84.7">20</text>
<text x="22.6" y="84.7">1</text>
<text x="22.6" y="87.2">2</text>
<text x="22.6" y="89.7">3</text>
<text x="22.6" y="92.3">4</text>
<text x="22.6" y="94.8">5</text>
<text x="151.2" y="90">IN</text>
<text x="151.2" y="95.1">EN</text>
<text x="158.6" y="95.3" transform="rotate(-90 158.6 95.3)">GND</text>
<text x="161.3" y="95.1">ISET</text>
<text x="161.6" y="90">OUT</text>
<text x="22.6" y="97.4">6</text>
<text x="22.6" y="99.9">7</text>
<text x="21.4" y="107.5">10</text>
<text x="22.6" y="102.4">8</text>
<text x="22.6" y="105">9</text>
<text x="21.4" y="112.6">12</text>
<text x="21.6" y="110.1">11</text>
<text x="21.4" y="115.1">13</text>
<text x="21.4" y="117.7">14</text>
<text x="21.4" y="120.2">15</text>
<text x="21.4" y="122.8">16</text>
<text x="21.4" y="125.3">17</text>
<text x="16.6" y="127.8">19</text>
<text x="21.4" y="127.8">18</text>
<text x="20.2" y="154.2" transform="rotate(-90 20.2 154.2)">G3</text>
<text x="22.7" y="154.2" transform="rotate(-90 22.7 154.2)">G4</text>
<text x="28.2" y="153.5">DATA2</text>
<text x="24.3" y="156">CD/DATA3</text>
<text x="30.4" y="158.6">CMD</text>
<text x="30.8" y="161.1">VDD</text>
<text x="31" y="166.2">VSS</text>
<text x="31.2" y="163.7">CLK</text>
<text x="28.2" y="168.7">DATA0</text>
<text x="28.2" y="171.3">DATA1</text>
<text x="32.3" y="173.8">CD</text>
<text x="20.2" y="174" transform="rotate(-90 20.2 174)">G2</text>
<text x="22.7" y="174" transform="rotate(-90 22.7 174)">G1</text>
</g>
<g font-size="2.3" fill="#cc8006">
<text x="276.1" y="33.6" transform="rotate(-90 276.1 33.6)">0402</text>
<text x="145.6" y="44.8">0402</text>
<text x="276.1" y="51.4" transform="rotate(-90 276.1 51.4)">0402</text>
<text x="193.5" y="56.4" transform="rotate(-90 193.5 56.4)">0402</text>
<text x="127.8" y="94.4">0402</text>
<text x="229.5" y="92.2" transform="rotate(90 229.5 92.2)">0402</text>
<text x="251.1" y="92.2" transform="rotate(90 251.1 92.2)">0402</text>
<text x="175.7" y="106" transform="rotate(-90 175.7 106)">0402</text>
<text x="165.9" y="151.5">0402</text>
</g>
<g font-size="2.3" fill="#f00">
<text x="219.2" y="40.2">[2] TYPEC1_USB20_VBUSDET</text>
<text x="109" y="45.3">[2] USB30_OTG_PWR_EN</text>
<text x="50.8" y="66.9">TYPEC1_USB20_OTG_DM [2]</text>
<text x="50.8" y="69.4">TYPEC1_USB20_OTG_DP [2]</text>
<text x="39.4" y="87.2">USB20_HOST1_DM [2]</text>
<text x="39.4" y="89.7">USB20_HOST1_DP [2]</text>
<text x="36.9" y="94.8">KEY_RIGHT [2]</text>
<text x="89.7" y="94.8">[2] USB20_HOST_PWR_EN</text>
<text x="36.9" y="99.9">KEY_DOWN [2]</text>
<text x="36.9" y="107.5">PWR_ON [2]</text>
<text x="36.9" y="102.4">KEY_LEFT [2]</text>
<text x="36.9" y="105">KEY_UP [2]</text>
<text x="36.9" y="110.1">VIDEO_CAP [2]</text>
<text x="36.9" y="112.6">VIDEO_FOCUS [2]</text>
<text x="36.9" y="115.1">PHOTO_CAP [2]</text>
<text x="36.9" y="117.7">PHOTO_FOCUS [2]</text>
<text x="264.2" y="115.1">KEY_ENTER [2]</text>
<text x="36.9" y="120.2">LED_NET [2]</text>
<text x="36.9" y="122.8">LED_APP [2]</text>
<text x="36.9" y="125.3">LED_SYS [2]</text>
<text x="102.9" y="153.2">SDMMC_D2 [2]</text>
<text x="102.9" y="155.8">SDMMC_D3 [2]</text>
<text x="102.9" y="158.3">SDMMC_CMD [2]</text>
<text x="100.4" y="163.4">SDMMC_CLK [2]</text>
<text x="100.4" y="173.6">SDMMC_DET [2]</text>
<text x="102.9" y="168.5">SDMMC_D0 [2]</text>
<text x="102.9" y="171">SDMMC_D1 [2]</text>
<text x="241.3" y="172.3">VCC3V3_SYS [1,3,4,5,6,8]</text>
<text x="241.3" y="174.8">VCC5V0_SYS [1,2,3,4,8]</text>
</g>
<g font-size="2.3" fill="#00f">
<text x="111.8" y="47.7">GPIO4_A4</text>
<text x="67.4" y="94.7">GPIO3_C1</text>
<text x="67.4" y="97.2">GPIO0_A0</text>
<text x="67.4" y="99.7">GPIO3_C6</text>
<text x="94" y="97.2">GPIO2_C3</text>
<text x="67.4" y="102.3">GPIO3_C7</text>
<text x="67.6" y="104.8">GPIO3_D0</text>
<text x="67.6" y="109.9">GPIO4_A3</text>
<text x="67.6" y="112.4">GPIO4_A5</text>
<text x="67.6" y="115">GPIO4_B1</text>
<text x="67.6" y="117.5">GPIO1_A2</text>
<text x="67.6" y="120.1">GPIO1_C0</text>
<text x="67.6" y="122.6">GPIO1_D3</text>
<text x="67.6" y="125.1">GPIO1_C6</text>
</g>
<g font-size="2.3" fill="#000080">
<text x="206.7" y="53.4" transform="rotate(90 206.7 53.4)">10uF-10%-50V</text>
<text x="214.3" y="53.4" transform="rotate(90 214.3 53.4)">100nF-10%-50V</text>
<text x="266.4" y="49.6" transform="rotate(90 266.4 49.6)">100nF-10%-50V</text>
<text x="73.7" y="59.3">6TPE220MAZB</text>
<text x="158.5" y="54.7" transform="rotate(90 158.5 54.7)">100nF-10%-50V</text>
<text x="235" y="98.6">1nF-10%-50V</text>
<text x="140.7" y="104.2" transform="rotate(90 140.7 104.2)">100nF-10%-50V</text>
<text x="188.9" y="102.9" transform="rotate(90 188.9 102.9)">10uF-10%-50V</text>
<text x="196.6" y="102.9" transform="rotate(90 196.6 102.9)">100nF-10%-50V</text>
<text x="181.3" y="158.8" transform="rotate(90 181.3 158.8)">10uF-10%-50V</text>
<text x="191.5" y="158.8" transform="rotate(90 191.5 158.8)">100nF-10%-50V</text>
</g>
<g font-size="1.8">
<text x="31.7" y="1.9">5</text>
<text x="90.1" y="1.9">4</text>
<text x="148.5" y="1.9">3</text>
<text x="206.8" y="1.9">2</text>
<text x="265.2" y="1.9">1</text>
<text x=".7" y="29.8">D</text>
<text x="295.1" y="29.8">D</text>
<text x=".7" y="80.9">C</text>
<text x="295.1" y="80.9">C</text>
<text x=".7" y="132.1">B</text>
<text x="295.1" y="132.1">B</text>
<text x=".7" y="183.3">A</text>
<text x="295.1" y="183.3">A</text>
<text x="222.3" y="202.3">Date:</text>
<text x="236" y="202.3">Thursday, October 16, 2025</text>
<text x="273.1" y="202.3">Rev:</text>
<text x="281.7" y="202.3">&lt;Revision&gt;</text>
<text x="31.7" y="209.2">5</text>
<text x="90.1" y="209.2">4</text>
<text x="148.5" y="209.2">3</text>
<text x="206.8" y="209.2">2</text>
<text x="222" y="206.1">Designed by:</text>
<text x="235.7" y="206.1">&lt;Designer&gt;</text>
<text x="246.2" y="206.1">Reviewed by:</text>
<text x="259.4" y="206.1">&lt;Checker&gt;</text>
<text x="265.2" y="209.2">1</text>
<text x="272.8" y="206.1">Sheet:</text>
<text x="282.5" y="205.9">7</text>
<text x="285.3" y="205.9">of</text>
<text x="288.6" y="205.9">8</text>
</g>
<g font-size="1.3" fill="#cc8006">
<text x="156" y="53.7">0402</text>
<text x="204.3" y="52.4">0402</text>
<text x="211.9" y="52.4">0402</text>
<text x="263.9" y="48.6">0402</text>
<text x="233.5" y="95.6">0402</text>
<text x="186.5" y="101.9">0402</text>
<text x="194.1" y="101.9">0402</text>
<text x="138.2" y="103.2">0402</text>
<text x="178.9" y="157.8">0402</text>
<text x="189" y="157.8">0402</text>
</g>
</svg>
